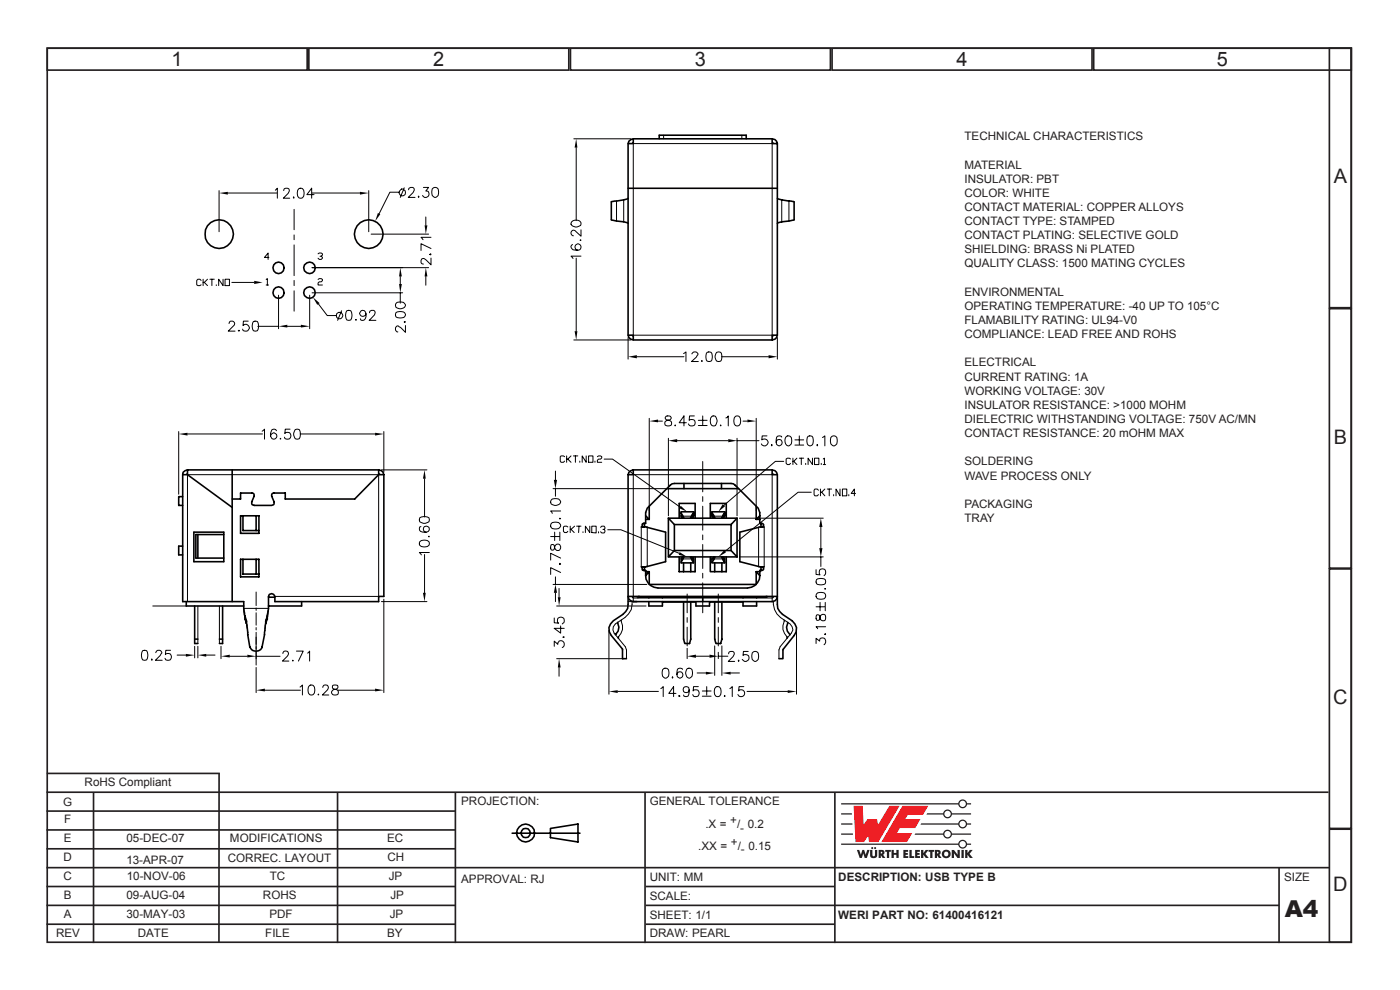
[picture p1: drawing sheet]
<svg xmlns="http://www.w3.org/2000/svg" width="297mm" height="210mm" viewBox="0 0 297 210" stroke-linecap="round" stroke-linejoin="round" font-family="sans-serif">
<g fill="none" stroke="#231f20" stroke-width=".35">
<path d="M10 10.2h276.7v189.7h-276.7zM10 10.2h55.2v4.7h-55.2zM65.5 10.2h55.2v4.7h-55.2zM121 10.2h55.2v4.7h-55.2zM176.5 10.2h55.2v4.7h-55.2zM232 10.2h54.7v4.7h-54.7zM282 10.2h4.7v55.1h-4.7zM282 65.5h4.7v55h-4.7zM282 120.7h4.7v55h-4.7zM9.8 168h272M9.8 176h86.7M9.8 172h86.7"/>
<path d="M9.9 164.1h36.7M19.8 168v32M46.5 164l-.1 36M71.6 168v32M96.6 168v32M136.8 168v32M177.1 168v32M282 175.9h4.7v24h-4.7zM9.8 192h86.7M9.8 188h86.7M9.8 196h86.7M9.8 184h272.2"/>
<path d="M9.8 180h86.7M137 192h134.3M137 188h40.1M137 196h40.1M271.3 184v16"/>
</g>
<g fill="none" stroke="#000" stroke-width=".34">
<path d="M108.6 176.7h14.4M116.8 175.7l5.8-.9v3.8l-5.8-.9z"/>
<circle cx="111.5" cy="176.7" r="1.88"/>
<circle cx="111.5" cy="176.7" r="1.02"/>
</g>
<g fill="#ee1d23">
<path d="M181.1 170.9h1.9l.2 4 .9-1.2h2l.2 1.3 2.4-4.1h2.1l-4.5 7.7h-1.9l-.2-1.3-.9 1.3h-1.8z"/>
<path d="M191.4 170.9h5.5l-1.1 1.9h-3.2l-.6 .9h3.3l-1.1 1.9h-3.3l-.6 1.1h3.2l-1.1 1.9h-5.4z"/>
</g>
<g fill="#231f20">
<path d="M181.8 180.3h.5l.3 1 .3-1h.4l.3 1 .4-1h.5l-.6 1.7h-.5l-.3-1-.3 1h-.4z"/>
<path d="M184.6 180.3h.5v1.2l.2 .1 .3-.1v-1.2h.5v1.1a.76 .76 0 0 1-.8 .6 .76 .76 0 0 1-.7-.6z"/>
<path d="M187.8 180.3h1.2v.4h-.4v1.3h-.5l.1-1.3h-.4z"/>
<path d="M189.1 180.3h.5v.6h.6v-.6h.5l-.1 1.7h-.4v-.7h-.6v.7h-.5z"/>
<path d="M191.6 180.3h1.1v.4h-.6v.2h.5v.4h-.5v.3h.6v.4h-1.1z"/>
<path d="M192.9 180.3h.5v1.3h.5v.4h-1z"/>
<path d="M194.1 180.3h1v.4h-.5v.2h.5v.4h-.5v.3h.6v.4h-1.1z"/>
<path d="M195.4 180.3h.5v.7l.5-.7h.6l-.7 .8 .7 .9h-.6l-.5-.7v.7h-.5z"/>
<path d="M197 180.3h1.2v.4h-.4v1.3h-.5v-1.3h-.3z"/>
<path d="M201.9 180.3h.5l.8 1-.1-1h.5v1.7h-.5l-.7-1.1v1.1h-.5z"/>
<path d="M204 180.3h.5v1.7h-.5z"/>
<path d="M204.7 180.3h.5v.7l.5-.7h.6l-.6 .8 .7 .9h-.6l-.6-.7v.7h-.5z"/>
<circle cx="185" cy="179.9" r=".22"/>
<circle cx="185.7" cy="179.9" r=".22"/>
</g>
<g fill="#231f20">
<path d="M186.4 180.3h.5a.55 .55 0 0 1 .7 .3 .55 .55 0 0 1-.3 .7l.5 .7h-.5l-.4-.6v.6h-.5zM186.9 180.7v.3h.2v-.2z" fill-rule="evenodd"/>
<path d="M198.3 180.3h.6a.55 .55 0 0 1 .6 .3 .55 .55 0 0 1-.2 .7l.4 .7h-.5l-.4-.6v.6h-.5zM198.8 180.7v.3h.2l.1-.2z" fill-rule="evenodd"/>
<path d="M199.8 181.1a.95 .95 0 0 1 1.9 0 .95 .95 0 0 1-1.9 0zM200.3 181.2a.5 .5 0 0 0 1 0 .5 .5 0 0 0-1 0z" fill-rule="evenodd"/>
</g>
<path d="M178.4 176.9h2.6M178.4 174.8h2.4M178.4 172.6h2.3" fill="none" stroke="#231f20" stroke-width=".27"/>
<g fill="#231f20">
<path d="M203.5 170.5a.7 .7 0 0 1 1.4 0 .7 .7 0 0 1-1.4 0zM178.4 170.4h24.9a.94 .94 0 0 1 .9-.8 .94 .94 0 0 1 1 .8h.8v.2h-.8a.94 .94 0 0 1-1 .9 .94 .94 0 0 1-.9-.9h-24.9z" fill-rule="evenodd"/>
<path d="M200.3 172.6a.7 .7 0 0 1 1.4 0 .7 .7 0 0 1-1.4 0zM196.7 172.5h3.4a.94 .94 0 0 1 .9-.8 .94 .94 0 0 1 1 .8h4v.3h-4a.94 .94 0 0 1-1 .8 .94 .94 0 0 1-.9-.8h-3.6z" fill-rule="evenodd"/>
<path d="M203.5 174.8a.7 .7 0 0 1 1.4 0 .7 .7 0 0 1-1.4 0zM195.4 174.7h7.9a.94 .94 0 0 1 .9-.9 .94 .94 0 0 1 1 .9h.8v.2h-.8a.94 .94 0 0 1-1 .8 .94 .94 0 0 1-.9-.8h-8z" fill-rule="evenodd"/>
<path d="M200.3 176.9a.7 .7 0 0 1 1.4 0 .7 .7 0 0 1-1.4 0zM194.2 176.8h5.9a.94 .94 0 0 1 .9-.8 .94 .94 0 0 1 1 .8h4v.3h-4a.94 .94 0 0 1-1 .8 .94 .94 0 0 1-.9-.8h-6.1z" fill-rule="evenodd"/>
<path d="M203.5 179.1a.7 .7 0 0 1 1.4 0 .7 .7 0 0 1-1.4 0zM178.4 178.9h24.9a.94 .94 0 0 1 .9-.8 .94 .94 0 0 1 1 .8h.8v.3h-.8a.94 .94 0 0 1-1 .8 .94 .94 0 0 1-.9-.8h-24.9z" fill-rule="evenodd"/>
</g>
<g fill="none" stroke="#000" stroke-width=".34">
<path d="M133.2 30.5v40.6M133.2 39.9h31.7M133.4 30l.9-.6v1.1h-1.1zM134.3 29.4h29.5M139.8 29.4v-.7h18.5v.7M163.8 29.4l.6 .2 .3 .4 .2 .5h-1.1zM164.9 30.5v40.6M133.2 42.1l-.9 .3-2.6 .4v3.8l2.6 .5 .9 .3M164.9 42.1l.9 .3 2.7 .4v3.8l-2.7 .5-.9 .3M133.2 71.1h1.1v1l-.9-.5zM134.3 72.1h29.5M164.9 71.1h-1.1v1"/>
<path d="M164.9 71.1l-.2 .5-.3 .3-.6 .2M39.8 99.7l-1 .5v.5M49.3 99.7v27.9M80.3 99.7h-40.5v1h-1M80.3 99.7v1h1.1M80.3 99.7l.6 .1 .4 .4 .1 .5M134.3 99.7v1h-1.1M134.3 99.7l-.9 .5-.2 .5M134.3 99.7h29.5M163.8 99.7v1h1.1M163.8 99.7l.6 .1 .3 .4 .2 .5M38.8 100.7v26.9h12.9v1.5l.3 1.6"/>
<path d="M38.8 105.3h-.9v1.9h.9M38.8 115.8h-.9v1.9h.9M39.8 100.7l9.5 6.9M41.1 112.9h6.4v6.2h-6.4zM42 113.4v5M47.5 113.4h-5.9v5h5.9M51 118.6h3.9v3.8h-3.9zM51 109.4h3.9v3.7h-3.9zM51.5 118.6v3.2h3.4M51.5 109.4v3.1h3.4M54.3 109.4v3.1M54.3 118.6v3.2"/>
<path d="M80.3 100.7l-5.1 5.2h-14.7v-1.3h-2.4h-.2l-.3 .4 .5 1.4v.5l-.5 .3h-3.7l-.4-.2-.1-.6 .5-1.4-.2-.4h-.3h-2.4v1.3h-1.7M81.4 100.7v25.8h-1.1v1.1h-22v-1.1l-.2-.4-.5-.2-.5 .2-.1 .4v2.6l-.3 1.6M133.2 100.7v28.4l-1.1 1.2-2 1.4a2.08 2.08 0 0 0-.4 3.1l2.4 2.9v2h.8M136 111.8h1.1l4.1 1.1v6.2l-4.1 1.1h-1.1M136.5 111.8l-.2-.1-.1-.3 .1-.3 .7-.1v-2.3l.3-.9 4.8-4.8 .5-.4h.5h12.5l5.2 5.2 .4 .9v2.3l.7 .1 .1 .3-.1 .3-.3 .1M136.7 111v.8M137 109.4l.7 .8M137 110.2h.7M137.7 107.4v2.8M141.5 103.7h15.2M141.8 109.9v8.2l1.3-1.3M141.8 118.1h14.6"/>
<path d="M141.8 109.9h14.6M141.8 109.9l1.3 1.4M143.1 116.8h12M143.1 111.3h12M143.1 111.3v5.5M144.1 118.1v3.2h3.4v-3.2M144.1 109.9v-3.1h3.4v3.1M144.5 108.8l.3 .7M144.8 109.5v.4l-.3-.4v-.9h2.6v.8l-.4 .5v-.4M144.8 109.5l.3 .4M145 119.4v1.9M145.1 118.1l-.3 .5"/>
<path d="M145.1 102.6v1.1M146.5 118.1l.6 1.1M146.5 119.4v1.9M146.7 118.6v-.5l.4 .5v.8h-2.6v-.8l.3-.5v.5l-.3 .6M146.7 109.5l-.2 .4M147.1 108.8l-.4 .7M150.7 118.1v3.2h3.4v-3.2M150.7 109.9v-3.1h3.4v3.1M151 108.8l.4 .7M151.4 118.6v-.5l-.2 .5h-.2v.8h2.7v-.8h-.1l-.3-.5v.5M151.4 118.6l-.4 .6M151.4 109.5v.4l-.4-.5v-.8h2.7v.8l-.4 .5v-.4"/>
<path d="M151.4 109.5l.3 .4M151.6 119.4v1.9M151.7 118.1l-.3 .5M153.1 118.1l.6 1.1M153.1 102.6v1.1M153.1 119.4v1.9M153.3 109.5l-.2 .4M153.7 108.8l-.4 .7M155.1 116.8l1.3 1.3M155.1 111.3v5.5M156.4 109.9v8.2M156.4 109.9l-1.3 1.4"/>
<path d="M160.4 110.2h.8M160.4 107.4v2.8M161.2 109.4l-.8 .8M161.4 111v.8M162.1 111.8h-1.1l-4 1.1v6.2l4.1 1.1h1M164.9 100.7l.1 28.4 1 1.2 2 1.4a2.07 2.07 0 0 1 .5 3.1l-2.4 3.1v1.8h-.9M39.5 127.6v.9h12.2M41.3 128.5v8h.7M41.3 135.6h.7M46.5 135.6h.7M47.2 128.5v8h-.7M52 130.7l.4 1.9a18.7 18.7 0 0 0 .8 5 1.37 1.37 0 0 0 2.4-.4l.5-2.6 .4-3.1"/>
<path d="M52 130.7v.7M52.2 131.5v.7M56.5 131.5v.7M56.7 130.7v.7M56.7 130.7l-.2 .8M57 126.7h1.3M64 127.6v.9h-7M131 132a2.11 2.11 0 0 1-.5 2.6M131.2 135.1v.3M133.2 126.5h31.7l-.2 .6-.3 .3-.6 .2h-29.5l-.9-.5zM135.4 126.5l.2 .2M135.6 126.7h27"/>
<path d="M135.6 126.5v.2M136.5 120.2l-.2 .1-.1 .4 .1 .2 .7 .1v1.1M136.7 120.2v.8M137 122.1a2.67 2.67 0 0 0 2.6 2.6h19a2.67 2.67 0 0 0 2.6-2.6M137 122.1l.7-.8v2.7h22.7v-2.7l.8 .8M137 121.3h.7M137.6 127.6v.9h2.9v-.9M137.6 126.7v.2M140.5 127.7h7.1v.8h2.9v-.8h7.1M140.5 126.7v.2M145 127.7v7.9l.3 .9h1l.2-.9v-7.9M149.1 126.9v.7"/>
<path d="M151.6 127.7v7.9l.3 .9h1l.2-.9v-7.9M157.6 127.6v.9h2.9v-.9M157.6 126.7v.2M160.4 121.3h.8M160.5 126.7v.2M161.4 120.2v.8M161.6 120.2l.3 .1 .1 .4-.1 .2-.7 .1v1.1M162.5 126.5l.1 .2M162.7 126.5l-.1 .2M166.9 135.1v.3M167.1 132a2.11 2.11 0 0 0 .5 2.6"/>
<circle cx="46.5" cy="49.7" r="3"/>
<circle cx="59.1" cy="56.8" r="1.2"/>
<circle cx="65.7" cy="56.8" r="1.2"/>
<circle cx="78.2" cy="49.7" r="3"/>
<circle cx="59.1" cy="62.1" r="1.2"/>
<circle cx="65.7" cy="62.1" r="1.2"/>
</g>
<g fill="none" stroke="#000" stroke-width=".21">
<path d="M85.8 39.8l-.9 2.1M89.8 39.8h1.1l-.6 .7a.7 .7 0 0 1 .7 .8 .7 .7 0 0 1-.9 .6l-.4-.4M121.7 29.4h12.1M122.2 31.3v15.5M134.3 30.2l-.2 .3M134.3 30.5h29.5v40.6h-29.5zM140.8 28.7v.7M157.4 28.7v.7M163.8 30.2l.3 .1v.2M42.7 59.5l-.3-.3h-.4l-.3 .3v.9l.3 .2 .7-.2M43.1 59.2v1.4M43.3 59.9l.7 .7"/>
<path d="M44 59.2l-.7 .7h-.2M44.5 59.2h1M45 59.2v1.4M46.5 40.4v8.8M47.3 59.2v1.4l-.9-1.4v1.4M47.7 59.2h1v1.4h-1zM48.3 40.9h10.5M49.2 59.9h4.7M56.5 59.3l.2-.2v1.4M57 54.6h-.9l.8-.9v1.3M58.4 40.4l.4-.5v2.1M60.2 40.4a.59 .59 0 0 1 .6-.5 .59 .59 0 0 1 .6 .6l-.3 .5-1 1h1.4"/>
<path d="M62.3 41.8v.2zM62.4 44.4v4.3M62.4 49.8v1M62.4 51.9v6.6M62.4 59.5v1.1M63.4 40a.71 .71 0 0 1 1 .4 1.41 1.41 0 0 1-.5 1.6h-.2a1.34 1.34 0 0 1-.3-2zM66.2 56.8h24.7M66.2 40.9h10.2M66.6 41.3h-1.5l1-1.4v2.1M67.5 53.8l.2-.1 .7 .1v.3l-.3 .2h-.2M67.5 59.3l.2-.2 .7 .2v.2l-.3 .3h-.4l-.2 .2v.5h.9M68.1 54.3l.3 .3-.3 .4h-.4l-.2-.2"/>
<path d="M78.2 40.4v8.8M78.7 49.7h12.2M84.7 40.8h-2l-2.3 4.5M84.8 40.4l.4-.3a.71 .71 0 0 1 .8 .9 .71 .71 0 0 1-1.2 .3l-.1-.4zM84.9 58.6v1.6M86.7 40.3v-.2a.72 .72 0 0 1 1-.3l.2 .6-.3 .5-1 1h1.4M88.7 41.7h.2l-.1 .2zM90.3 46v1.8M90.3 58.6v1.9M91.2 54l.1-.2 .1 .2zM91.4 54.7v1.5l-1-1-.7-.4-.2 .1-.2 .8 .2 .2 .3 .1M91.4 52.7l-2.1-1v1.4"/>
<path d="M91.4 50.3h-2.1l.4 .5M91.7 40.1a.75 .75 0 0 1 1.3 0 1.5 1.5 0 0 1-.6 1.8h-.2a1 1 0 0 1-.6-1.3zM121.5 46.9a1.08 1.08 0 0 1 1.8 .7 1.22 1.22 0 0 1-2.2 0l.1-.4zM121.5 51.9l-.3 .2a.85 .85 0 0 0 1.1 1l.7-.1 .2-.3v-.7a.66 .66 0 0 0-1.1 .1 .66 .66 0 0 0 .5 1M122.2 54.8v15.5M123.2 50.9v.1zM123.3 54.3h-2.2l.5 .5M123.3 48.7v1.4l-1.3-1.2a.59 .59 0 0 0-.9 .4 .59 .59 0 0 0 .5 .7M130.8 42.7v4.2M132.3 42.4v4.7M165.8 42.4v4.7M167.4 42.7v4.2"/>
<path d="M45.9 60.4v.2M48.6 68.6l.3-.5 .6 .1a.52 .52 0 0 1 .2 .8l-1.3 1.2h1.5M50.5 70.2h.3zM52.7 68.1h-1.1v1a.77 .77 0 0 1 .9-.3 .77 .77 0 0 1 .4 .8l-.3 .6h-.3h-.7l-.1-.4M53.8 68.2a.71 .71 0 0 1 1 .3 2.07 2.07 0 0 1-.2 1.7 .71 .71 0 0 1-1-.4 2.06 2.06 0 0 1 .2-1.6zM54.7 69.2h4.4M56.5 60.5h.5M59.1 62.6v7.1M61 69.2h2.8M62.4 61.7v4.3M65.7 62.6v7.1M66.2 62.1h19.2"/>
<path d="M67.6 64.5l1.8 2.4h2M72.5 65.9l-.9 2.1M73.6 65.9a.71 .71 0 0 1 1 .4 2.07 2.07 0 0 1-.2 1.6 .71 .71 0 0 1-1-.4 2.07 2.07 0 0 1 .2-1.6zM75.4 67.9h.2zM77.6 66.5a.68 .68 0 0 1-.7 .6 .68 .68 0 0 1-.6-.7l.3-.5 .5-.1a1.24 1.24 0 0 1-.1 2.2l-.5-.1-.1-.3M78.4 66.3l.1-.3 .3-.2 .6 .1a1.15 1.15 0 0 1-.6 1.6l-.5 .5h1.4M84 66.3a1.45 1.45 0 0 1 2 .4v.2a1.44 1.44 0 0 1-2 .3zM84 64.4a1.35 1.35 0 0 1 2 .2 1.12 1.12 0 0 1-1 .9 1.12 1.12 0 0 1-1.1-.7zM84.9 62.1v2.2M85.8 68.2l.2 .1-.2 .1zM86 69.1v1.4l-1-1-.8-.4a.73 .73 0 0 0 0 1.3h.2M121.7 72.1h12.1"/>
<path d="M133.2 71.6v4.6M134.1 71.1l.2 .3M135.1 75.7h10M145 75l.5-.3v2M146.8 75.1v-.1a.73 .73 0 0 1 1.3 0 2.99 2.99 0 0 1-1.4 1.7h1.4M148.8 76.6h.2zM150 74.7a.77 .77 0 0 1 1 .3 1.98 1.98 0 0 1-.1 1.6 .77 .77 0 0 1-1.1-.3 1.98 1.98 0 0 1 .2-1.6zM152 74.7a.77 .77 0 0 1 1.1 .3 1.98 1.98 0 0 1-.2 1.6 .77 .77 0 0 1-1-.3 1.4 1.4 0 0 1 .1-1.6zM153.1 75.7h9.9M164.1 71.1v.2l-.3 .1M164.9 71.6v4.6M37.9 91.5v13.3"/>
<path d="M39.8 92.1h15.9M55.6 91.5l.5-.5v2.2M58.7 91.4a.65 .65 0 0 0-1-.3 1.2 1.2 0 0 0 .4 2.1 .68 .68 0 0 0 .6-1.1l-.6-.3-.4 .2-.3 .5M59.4 93.1h.2zM61.5 91h-1l-.1 1a.72 .72 0 0 1 1.1-.1 .72 .72 0 0 1-.1 1.1 .72 .72 0 0 1-1.1-.3M62.6 91.1a.71 .71 0 0 1 1 .4 2.07 2.07 0 0 1-.1 1.6h-.9a1.56 1.56 0 0 1 0-2zM63.6 92.1h16M80.9 99.7h9.7M81.4 91.5v8.7M117.8 99.9v1.9M119.8 96.9l-.3-.2h-.5l-.1 .2v.9l.1 .3h.5l.3-.3M120.2 96.7v1.4"/>
<path d="M120.5 97.4l.6 .7M121.1 96.7l-.6 .7h-.3M121.6 96.7h1M122.1 96.7v1.4M123 97.8v.3M124.4 96.7v1.4l-.9-1.4v1.4M124.9 96.7h.9v1.4h-.9zM126.2 97.8v.3M126.7 96.9l.3-.2 .7 .2v.2l-.3 .3h-.4l-.3 .2v.5h1M128.2 97.4h1.7l14.4 10.1M137.7 88.7v19.6M139.6 89.3h.9"/>
<path d="M141.3 88.3l-.2 .4 .4 .4a.87 .87 0 0 1 1 .8l-.3 .4h-.7a.59 .59 0 0 1-.5-.6 .59 .59 0 0 1 .6-.5l.6-.2 .2-.4a.79 .79 0 0 0-1.1-.3zM141.8 93v16.4M143.2 90.3h.1zM143.7 93.5h10.8M145.6 89.7h-1.5l1-1.5v2.1M147.3 88.2h-1l-.1 1a.74 .74 0 0 1 1.1 0 .74 .74 0 0 1-.2 1.1 .74 .74 0 0 1-1.1-.4M148.1 89.2h1.9M148.1 90.3h1.9M149.1 88.2v1.9M149.1 97.9v6.4M151 88.3l.5-.1a1.23 1.23 0 0 1 0 2.1h-.2a1.35 1.35 0 0 1-.3-2zM152.8 90.3h.2z"/>
<path d="M154 88.7l.5-.5v2.1M156 88.3a.71 .71 0 0 1 1 .4 1.41 1.41 0 0 1-.5 1.6h-.2a1.34 1.34 0 0 1-.3-2zM156.4 93v16.4M156.4 93.5h4.6M157.6 89.3h1M160.4 88.7v19.6M162.7 92.5h-1l-.1 .8a.75 .75 0 0 1 1.1 0 .75 .75 0 0 1-.1 1.1 .75 .75 0 0 1-1.1-.2M163.7 94.3v.3zM165.8 92.7a.65 .65 0 0 0-1.1 .1 1.73 1.73 0 0 0 .2 1.6 .64 .64 0 0 0 1-.2 .64 .64 0 0 0-.4-.9 .64 .64 0 0 0-.8 .5M166.3 97.9h-1.8l-10.9 9.3M166.8 92.6a.72 .72 0 0 1 1.1 .2 1.5 1.5 0 0 1-.5 1.8 1.2 1.2 0 0 1-.6-2zM167.7 97.4l-.3-.2-.6 .2v.9l.2 .2h.4l.3-.2"/>
<path d="M168.2 97.2v1.3M168.4 97.9l.7 .6M168.6 93.3h1.9M168.6 94.4h1.9M169.1 97.2l-.9 .7M169.6 92.5v1.7M169.6 97.2h.9M170 97.2v1.3M170.9 98.3v.2M171.4 92.5a.77 .77 0 0 1 1 .3 1.5 1.5 0 0 1-.5 1.8h-.1a1.44 1.44 0 0 1-.4-2.1zM172.4 97.2v1.3l-1-1.3v1.3M172.8 97.2h.9v1.3h-.9z"/>
<path d="M173.3 94.4h.2l-.1 .2zM174.2 98.3v.2M174.5 92.8l.5-.3v2.1M174.6 97.4l.3-.2v1.3M174.6 98.5h.6M176.3 92.8a.75 .75 0 0 1 1.2 0 1.5 1.5 0 0 1-.5 1.8h-.2a1 1 0 0 1-.6-1.3zM39.8 100.4l-.3 .3M80.3 100.4l.3 .1v.2M89 114.9a1.35 1.35 0 0 1 2.1 .3v.2a1.23 1.23 0 0 1-2.1 0zM89 109.8a1.96 1.96 0 0 1 2 0v.9a1.56 1.56 0 0 1-2 0zM89.3 111.7l-.3 .1a.86 .86 0 0 0 .2 .9 .86 .86 0 0 0 1 .2 .65 .65 0 0 0 .9-.4 .65 .65 0 0 0-.6-.9 .65 .65 0 0 0-.7 .7l.3 .5 .3 .1M90.1 101.5v8.2"/>
<path d="M90.1 117.6v8.2M90.9 113.8h.2zM91.1 117.2h-2.1l.4 .5M116.8 113.8h1.8M116.9 115.6a.9 .9 0 0 0 .2 1.1l.4-.1 .1-.2a.77 .77 0 0 1 .3-.8 .77 .77 0 0 1 .9 0 .67 .67 0 0 1 .1 .9 .67 .67 0 0 1-.9 .2l-.5-1.1zM117.2 110.8a1.5 1.5 0 0 1 1.7 .6 1.14 1.14 0 0 1-.9 .8 1.14 1.14 0 0 1-1.2-.6l.1-.5zM117.2 105.9a1.5 1.5 0 0 1 1.7 .5 1.12 1.12 0 0 1-1 .8 1.12 1.12 0 0 1-1.1-.7l.1-.4zM117.3 103.7h24M117.7 112.9v1.8M117.8 103.7v1.6M118.8 119.5l.1 .2h-.1zM118.8 109.9l.1 .1-.1 .1z"/>
<path d="M118.8 112.9v1.8M118.9 118.4l-2.1-1v1.4M118.9 108.4h-2.1l.4 .5M120.5 111.8l-.3-.2-.7 .2v.9l.3 .3h.4l.3-.3M121 111.6v1.4M121.1 112.3l.7 .7M121.9 111.6l-.9 .7M122.3 111.6h1M122.8 111.6l-.1 1.4M123.7 112.8v.2M125.1 111.6v1.4l-.9-1.4v1.4M125.5 111.6h1v1.5l-1-.1z"/>
<path d="M127 112.8v.3M127.4 111.9l.3-.3h.5l.1 .5-.4 .2M128.2 112.3l.1 .2-.1 .6h-.5l-.3-.3M128.9 112.4h2.8l12.4 5M134.3 100.4l-.2 .3M136 111.8v8.4M137.3 111.9v8.3M144.5 118.1v.5l.3-.5M144.5 109.9v-.5l.3 .5M144.8 118.6h1.9M144.8 109.5h1.9M146.7 118.1l.4 .5v-.5"/>
<path d="M146.7 109.9l.4-.5v.5M149.1 105.3v1.1M149.1 107.4v5.1M149.1 113.5v1M149.1 115.5v5.1M151 118.1v.5l.4-.5M151 109.9v-.5l.4 .5M151.4 118.6h1.9M151.4 109.5h1.9M153.3 118.1l.4 .5v-.5M153.3 109.9l.4-.5v.5M156.9 109.9h17.7"/>
<path d="M156.9 118.1h17.7M160.9 111.9v8.3M162.1 111.8v8.4M163.8 100.4l.3 .1v.2M172.1 104.4h-2.8l-15.5 12.5M173.6 104l-.2-.3h-.5l-.2 .3v.9l.2 .3h.5l.2-.3M174.1 103.7v1.5M174.1 111.8v4.5M174.1 118.1v2.1M174.3 104.4l.7 .8M175 103.7l-.7 .7h-.2M175.5 103.7h.9"/>
<path d="M175.9 103.7v1.5M176.8 104.9v.3M178.2 103.7v1.5l-.8-1.5v1.5M178.7 103.7h.9v1.5h-.9zM180.1 104.9v.3M181.5 104.7h-.9l.7-1v1.5M30.3 138a.71 .71 0 0 1 1 .4 2.07 2.07 0 0 1-.2 1.6 .71 .71 0 0 1-1-.4 2.07 2.07 0 0 1 .2-1.6zM32.2 139.8v.3zM32.4 128.5h7.1M33.1 138.5l.4-.6h.4l.4 .5-.3 .6-1 1.1h1.4M36.2 137.9h-1l-.1 1a.72 .72 0 0 1 1.1-.1 .72 .72 0 0 1-.1 1.1 .72 .72 0 0 1-1.1-.3M37.6 139h1.8"/>
<path d="M41.3 137.1v2.5M42 128.5v8M42 137.1v2.5M43.8 139h1.8M46.5 128.5v8M46.9 137.1v2.6M48.7 139.2h3.8M51.7 129.2l.3 2.2 .5 2M51.7 129.1h5.3M54.3 125.6v2.9M54.3 129v.5M54.3 130v2.6"/>
<path d="M54.3 133.1v.5M54.3 134.1v7M54.3 139.2h5.1M57 129.2l-.3 2.2-.5 2M58.3 126.5h22v-25.8h-40.5v26.9M60 138.6l.1-.3a.62 .62 0 0 1 .7-.2 .62 .62 0 0 1 .4 .6l-.3 .5-1 1h1.4M62.9 138.1h1.4l-1 2.1M65.3 138.5l.4-.4v2.1M80.9 127.6h9.7M81.4 127.1v19.8M117.3 124h19.9M117.6 137.1v-1.1l.7 .7a.72 .72 0 0 1 .7-.8 .72 .72 0 0 1 .8 .6 .72 .72 0 0 1-.5 .9"/>
<path d="M117.6 131.1v1l.9 .1a.74 .74 0 0 1 .1-1.1 .74 .74 0 0 1 1.1 .2 .74 .74 0 0 1-.4 1.1M117.8 122.4v1.6M117.8 125.8v1.8M118.1 128.5h19M118.1 139.7h14.2M118.6 124.8v1.9M118.9 121.4l-2.1-1v1.5M118.9 132.8v1.5l-1.3-1h2.1M119.4 135.1h.3zM129.2 133.7v13.6M131.9 131.5l-.2 .1a2.93 2.93 0 0 1-.5 3.5M133.2 127.6h1.1v-26.9h29.5v26.9h.3"/>
<path d="M134.1 126.5l.2 .4h29.5l.3-.1v-.3M134.1 127.5a3.5 3.5 0 0 1-1.5 3.5l-2.1 1.4-.4 .5-.1 .7 .3 .7 2.4 2.9 .2 .7v1.8M135.1 126.5l.3 .4M145.8 126v4M145.8 131v1M145.8 133v4M145.8 137.5v2.2M147.6 139.2h2.9M149.1 121.6v1M149.1 123.6v6.4M151.6 137v6.3M152.4 126v4"/>
<path d="M152.4 131v1M152.4 133v4M152.4 138.4v1.3M152.4 139.2h2M153.1 137v6.3M154.6 138.7l.1-.3 .3-.2 .7 .2 .1 .4-.3 .5-1 1h1.4M158.7 138.2h-1l-.1 .8a.76 .76 0 0 1 1 0 .76 .76 0 0 1 .2 1l-.5 .3h-.3l-.5-.4M159.6 138.5a.75 .75 0 0 1 1.2 0 1.5 1.5 0 0 1-.5 1.8h-.2a1 1 0 0 1-.6-1.3zM164.1 127.5a3.9 3.9 0 0 0 1.5 3.5l2 1.4 .4 .5 .2 .7-.3 .7-2.4 2.9-.3 .7v1.8M166.3 131.5l.1 .1a2.93 2.93 0 0 0 .5 3.5M169 133.7v13.6M173.1 136.5v-1.1l.8 .6v-.3a.7 .7 0 0 1 1-.3 .7 .7 0 0 1 .2 1.1l-.3 .3"/>
<path d="M173.1 120.8v1.1h.9a.76 .76 0 0 1 .1-1.1 .76 .76 0 0 1 1.1 .2 .76 .76 0 0 1-.4 1.1M173.1 128.7h1.8M173.2 130.5a.9 .9 0 0 0 .2 1.1h.1a.87 .87 0 0 0 .6-1 .7 .7 0 0 1 1-.1l.1 .3a.62 .62 0 0 1-.5 .9 .62 .62 0 0 1-.7-.6l-.1-.4a.45 .45 0 0 0-.7-.2zM173.2 123a1.78 1.78 0 0 1 1.9 0 .76 .76 0 0 1-.3 1 1.98 1.98 0 0 1-1.6-.2zM173.5 125.8a1.64 1.64 0 0 1 1.6 .2 .76 .76 0 0 1-.3 1 1.65 1.65 0 0 1-1.6-.2 .77 .77 0 0 1 .3-1zM174 127.8v1.8M175.1 134.4v.2zM175.1 124.8v.2zM175.1 127.8v1.8M175.2 132.9h-2.1l.4 .5M54.3 141.6v5.3M56.2 146.4h7.5"/>
<path d="M62 140.1h.2zM63.6 145.7l.6-.4v2.1M65.7 145.4a.71 .71 0 0 1 1 .3 1.41 1.41 0 0 1-.5 1.7h-.3a1.34 1.34 0 0 1-.2-2zM67.5 147.3v.1zM68.5 145.8l.1-.3a.62 .62 0 0 1 .7-.2 .62 .62 0 0 1 .4 .6l-.3 .5-1 1h1.3M70.6 145.4l-.1 .4a1.07 1.07 0 0 0 1 .5 .6 .6 0 0 1 .3 .7 .6 .6 0 0 1-.5 .4h-.5a.57 .57 0 0 1-.5-.5 .57 .57 0 0 1 .4-.6l.7-.1 .2-.2 .1-.4a.79 .79 0 0 0-1.1-.2zM71.7 146.4h7.9M118.6 141.6v1.8M131 146.7h8.7M140.2 146.1l.5-.5v2.2M140.6 142.1a.75 .75 0 0 1 1.2 0 1.5 1.5 0 0 1-.5 1.8h-.2a1 1 0 0 1-.6-1.3zM142.6 143.7h.2l-.1 .2z"/>
<path d="M143.4 147.1h-1.5l1-1.5v2.2M144.1 147.5l.2 .2-.2 .1zM144.8 142a.65 .65 0 0 0-1.1 .1 1.73 1.73 0 0 0 .2 1.6 .64 .64 0 0 0 .9-.2 .64 .64 0 0 0-.4-.9 .64 .64 0 0 0-.8 .5M145.8 141.8a.77 .77 0 0 1 1 .3 1.5 1.5 0 0 1-.5 1.8h-.2a1.29 1.29 0 0 1-.3-2.1zM146.2 146.3a.64 .64 0 0 1-.9 .5 .64 .64 0 0 1-.2-1 .64 .64 0 0 1 1 .1 2.39 2.39 0 0 1-.2 1.8 .65 .65 0 0 1-.9-.3M147.9 142.8h1.9M148.1 145.6h-1l-.1 1a.72 .72 0 0 1 1.1-.1 .72 .72 0 0 1-.1 1.1 .72 .72 0 0 1-1-.3M149 146.6h1.9M149 147.7h1.9M149.9 145.6v1.8M151.9 145.7a.71 .71 0 0 1 1 .4 1.41 1.41 0 0 1-.5 1.7h-.3a1.34 1.34 0 0 1-.2-2.1zM153.7 147.5v.3z"/>
<path d="M154.8 146.1l.5-.5v2.2M155 142.8h1.9M156.6 140.1h.2l-.1 .2zM157.8 145.6h-1l-.1 1a.74 .74 0 0 1 1.1 .1 .74 .74 0 0 1-.2 1.1 .74 .74 0 0 1-1.1-.5M158.5 146.7h8.6"/>
<circle cx="72" cy="66.9" r=".69"/>
</g>
<g fill="#000">
<path d="M122.2 29.4l.3 1.9h-.6zM46.5 40.9l1.8-.2v.6zM53.9 59.6l1.8 .3-1.8 .3zM76.4 40.7l1.8 .2-1.8 .4zM80.2 45.2l.5 .2-1.1 1.6zM84.9 56.8l.4 1.8h-.6zM90.1 47.8h.6l-.4 1.9zM90.3 56.8l.4 1.8h-.6zM59.1 69.2l1.9-.3v.6zM63.8 68.9l1.9 .3-1.9 .3zM66.4 63l1.4 1.3-.5 .3zM84.7 60.2h.6l-.4 1.9z"/>
<path d="M121.9 70.3h.6l-.3 1.8zM133.2 75.7l1.9-.4v.7zM163 75.3l1.9 .4-1.9 .3zM37.9 92.1l1.9-.3v.6zM79.6 91.8l1.8 .3-1.8 .3zM137.7 89.3l1.9-.3v.6zM141.8 93.5l1.9-.4v.7zM154.5 93.1l1.9 .4-1.9 .3zM158.6 89l1.8 .3-1.8 .3zM90.1 99.7l.2 1.8h-.6zM117.5 101.8h.7l-.4 1.9zM144.2 117.1l1.6 1-1.8-.4z"/>
<path d="M144.4 107.3l1.4 1.3-1.7-.8zM153.3 107l.5 .4-1.4 1.2zM153.6 116.7l.4 .5-1.6 .9zM174.1 109.9l.4 1.9h-.7zM173.8 116.3h.7l-.4 1.8zM39.4 138.7l1.9 .3-1.9 .3zM42 139l1.8-.3v.6zM46.9 139.2l1.8-.3v.6zM52.5 138.9l1.8 .3-1.8 .3zM89.7 125.8h.6l-.2 1.8zM117.8 124l.4 1.8h-.7zM118.3 126.7h.6l-.3 1.8z"/>
<path d="M145.8 139.2l1.8-.3v.6zM150.5 138.9l1.9 .3-1.9 .3zM54.3 146.4l1.9-.3v.6zM79.6 146.1l1.8 .3-1.8 .3zM118.6 139.7l.3 1.9h-.6zM129.2 146.7l1.8-.3v.6zM149.8 142.5l1.8 .3-1.8 .3zM153.1 142.8l1.9-.3v.6zM167.1 146.4l1.9 .3-1.9 .3z"/>
</g>
<text font-size="4.9" fill="#231f20" x="272.6" y="194.5">A4</text>
<g font-size="4.2" fill="#231f20">
<text x="36.4" y="14">1</text>
<text x="91.9" y="14">2</text>
<text x="147.4" y="14">3</text>
<text x="202.9" y="14">4</text>
<text x="258.2" y="14">5</text>
<text x="282.9" y="38.8">A</text>
<text x="282.9" y="94.1">B</text>
<text x="282.8" y="149.3">C</text>
<text x="282.8" y="189">D</text>
</g>
<g font-size="2.5" fill="#231f20">
<text x="204.6" y="29.8">TECHNICAL CHARACTERISTICS</text>
<text x="204.6" y="35.7">MATERIAL</text>
<text x="204.6" y="38.7">INSULATOR: PBT</text>
<text x="204.6" y="41.7">COLOR: WHITE</text>
<text x="204.6" y="44.7">CONTACT MATERIAL: COPPER ALLOYS</text>
<text x="204.6" y="47.7">CONTACT TYPE: STAMPED</text>
<text x="204.6" y="50.7">CONTACT PLATING: SELECTIVE GOLD</text>
<text x="204.6" y="53.7">SHIELDING: BRASS Ni PLATED</text>
<text x="204.6" y="56.7">QUALITY CLASS: 1500 MATING CYCLES</text>
<text x="204.6" y="62.7">ENVIRONMENTAL</text>
<text x="204.6" y="65.7">OPERATING TEMPERATURE: -40 UP TO 105°C</text>
<text x="204.6" y="68.7">FLAMABILITY RATING: UL94-V0</text>
<text x="204.6" y="71.7">COMPLIANCE: LEAD FREE AND ROHS</text>
<text x="204.6" y="77.7">ELECTRICAL</text>
<text x="204.6" y="80.7">CURRENT RATING: 1A</text>
<text x="204.6" y="83.7">WORKING VOLTAGE: 30V</text>
<text x="204.6" y="86.7">INSULATOR RESISTANCE: &gt;1000 MOHM</text>
<text x="204.6" y="89.7">DIELECTRIC WITHSTANDING VOLTAGE: 750V AC/MN</text>
<text x="204.6" y="92.7">CONTACT RESISTANCE: 20 mOHM MAX</text>
<text x="204.6" y="98.7">SOLDERING</text>
<text x="204.6" y="101.7">WAVE PROCESS ONLY</text>
<text x="204.6" y="107.7">PACKAGING</text>
<text x="204.6" y="110.7">TRAY</text>
<text x="17.9" y="166.8">RoHS Compliant</text>
<text x="13.4" y="171">G</text>
<text x="97.8" y="170.8">PROJECTION:</text>
<text x="137.8" y="170.8">GENERAL TOLERANCE</text>
<text x="13.5" y="178.7">E</text>
<text x="13.6" y="174.6">F</text>
<text x="26.8" y="178.7">05-DEC-07</text>
<text x="48.8" y="178.7">MODIFICATIONS</text>
<text x="82.1" y="178.7">EC</text>
<text x="149.6" y="175.6">.X =</text>
<text x="154.9" y="174.8">+</text>
<text x="155.1" y="179.4">+</text>
<text x="156.4" y="175.6">/ 0.2</text>
<text x="157" y="176.4">-</text>
<text x="13.5" y="182.7">D</text>
<text x="26.8" y="183.2">13-APR-07</text>
<text x="48.3" y="182.9">CORREC. LAYOUT</text>
<text x="82.2" y="182.7">CH</text>
<text x="148.1" y="180.2">.XX =</text>
<text x="156.5" y="180.2">/ 0.15</text>
<text x="157.2" y="181">-</text>
<text x="13.5" y="186.7">C</text>
<text x="13.5" y="190.8">B</text>
<text x="26.8" y="190.8">09-AUG-04</text>
<text x="26.9" y="186.7">10-NOV-06</text>
<text x="55.8" y="190.8">ROHS</text>
<text x="57.2" y="186.7">TC</text>
<text x="82.5" y="186.7">JP</text>
<text x="82.8" y="190.8">JP</text>
<text x="97.8" y="187.3">APPROVAL: RJ</text>
<text x="137.8" y="186.8">UNIT: MM</text>
<text x="137.8" y="190.9">SCALE:</text>
<text x="177.8" y="186.8">DESCRIPTION: USB TYPE B</text>
<text x="272.4" y="186.8">SIZE</text>
<text x="13.5" y="194.8">A</text>
<text x="26.8" y="194.8">30-MAY-03</text>
<text x="57.2" y="194.8">PDF</text>
<text x="82.7" y="194.8">JP</text>
<text x="137.8" y="194.8">SHEET: 1/1</text>
<text x="177.8" y="194.8">WERI PART NO: 61400416121</text>
<text x="11.9" y="198.8">REV</text>
<text x="29.2" y="198.8">DATE</text>
<text x="56.3" y="198.8">FILE</text>
<text x="82.1" y="198.8">BY</text>
<text x="137.8" y="198.8">DRAW: PEARL</text>
</g>
</svg>
